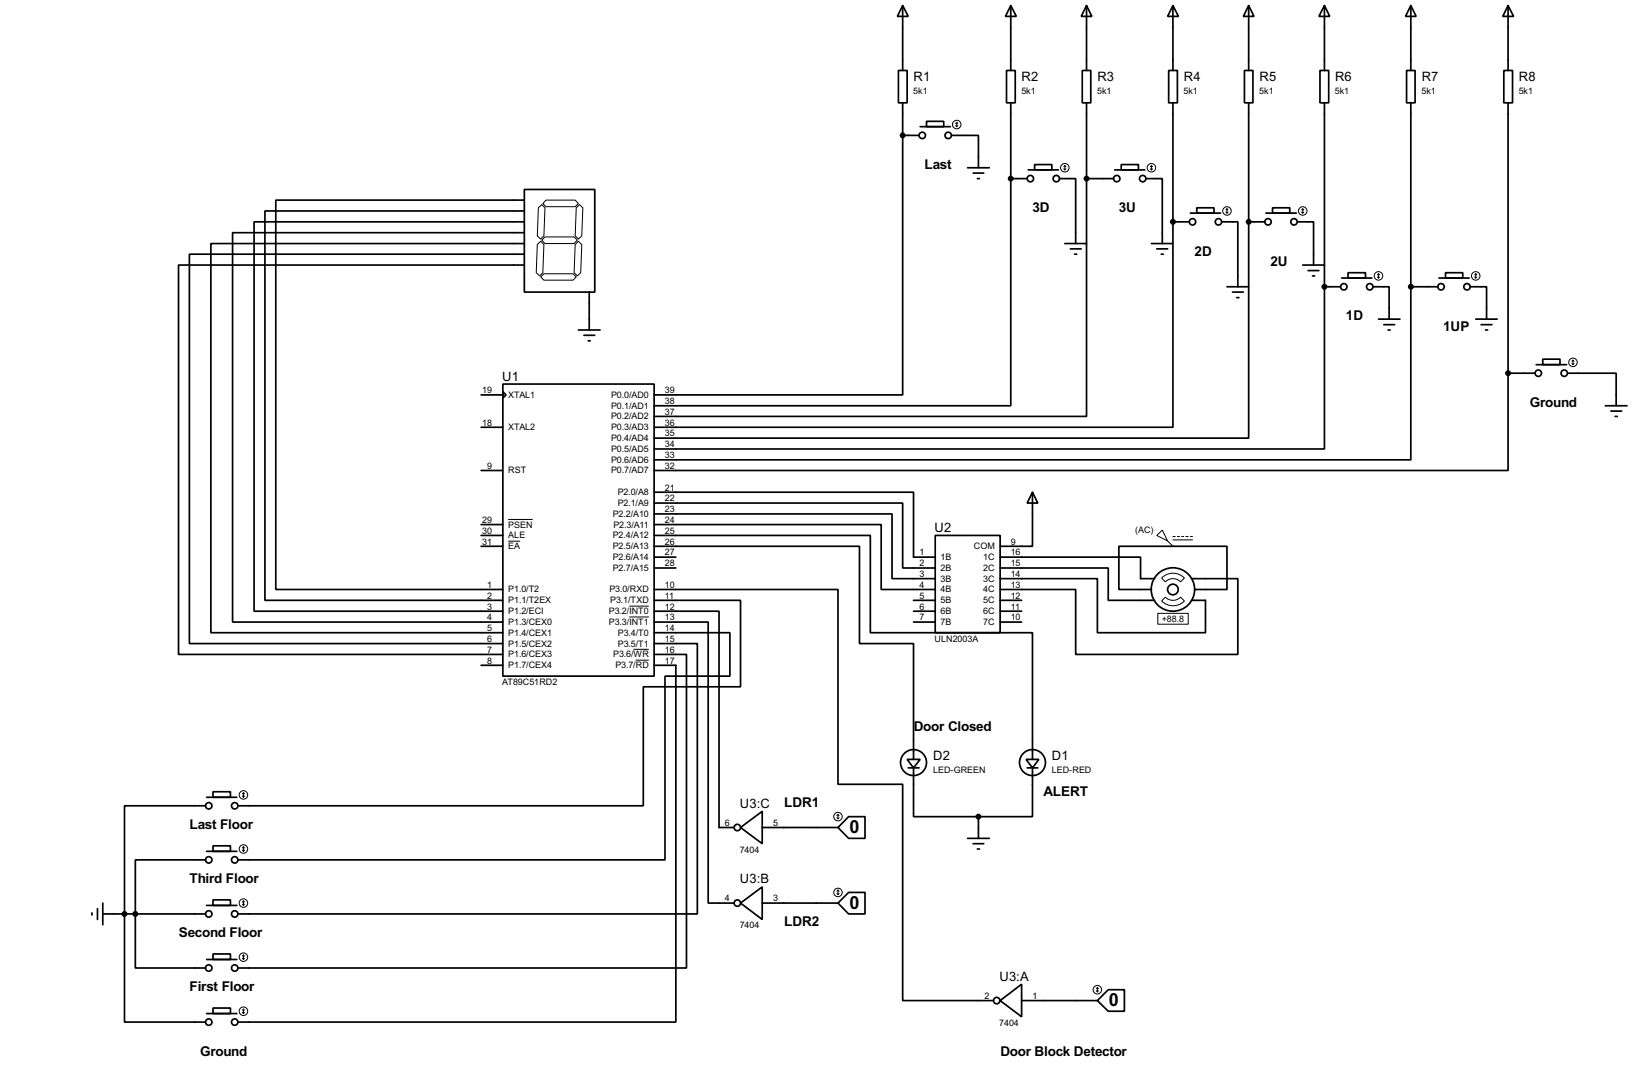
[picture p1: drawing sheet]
<svg xmlns="http://www.w3.org/2000/svg" width="383mm" height="256mm" viewBox="0 0 383 256" stroke-linecap="round" stroke-linejoin="round" font-family="sans-serif">
<g fill="none" stroke="#000" stroke-width=".4">
<path d="M211.1 16.6h2.1v7.6h-2.1zM212.1 1.3l1.3 2.6h-2.5zM212.1 1.3v15.3M236.5 16.6h2.1v7.6h-2.1zM237.5 1.3l1.3 2.6h-2.5zM237.5 1.3v15.3M254.3 16.6h2v7.6h-2zM255.3 1.3l1.3 2.6h-2.5zM255.3 1.3v15.3M274.6 16.6h2.1v7.6h-2.1zM275.6 1.3l1.3 2.6h-2.5zM275.6 1.3v15.3"/>
<path d="M292.4 16.6h2v7.6h-2zM293.4 1.3l1.3 2.6h-2.5zM293.4 1.3v15.3M310.2 16.6h2v7.6h-2zM311.2 1.3l1.3 2.6h-2.6zM311.2 1.3v15.3M330.5 16.6h2v7.6h-2zM331.5 1.3l1.3 2.6h-2.5zM331.5 1.3v15.3M353.4 16.6h2v7.6h-2zM354.4 1.3l1.3 2.6h-2.6zM354.4 1.3v15.3"/>
<path d="M212.1 31.8v61h-58.4M212.1 24.2v7.6M212.1 31.8h3.9M216.2 29.8h7.1M217.7 28.5h4.1v1.3h-4.1zM223.6 31.8h6.3v7.6M227.4 39.4h5.1M237.5 24.2v17.8M241.6 39.9h7.1M243.1 38.7h4.1v1.2h-4.1zM255.3 24.2v17.8M261.9 39.9h7.1"/>
<path d="M263.5 38.7h4v1.2h-4zM275.6 24.2v27.9M293.4 24.2v27.9M311.2 24.2v43.2M331.5 24.2v43.2M354.4 24.2v63.5M123.2 44.5h16.6v24.1h-16.6zM123.2 47h-58.4v91.5h53.4M123.2 49.6h-60.9v91.4h55.9M123.2 52.1h-63.5v91.5h58.5M123.2 54.7h-68.5v91.4h63.5M123.2 57.2h-73.6v91.4h68.6"/>
<path d="M123.2 59.7h-78.7v91.5h73.7M228.7 40.7h2.5M229.7 42h.5M237.5 42v53.3h-83.8M237.5 42h3.9M249 42h3.8v15.2M250.2 57.2h5.1M251.5 58.5h2.6M252.5 59.7h.5M255.3 42v55.8h-101.6M255.3 42h6.4M269.3 42h3.8v15.2"/>
<path d="M270.6 57.2h5M271.8 58.5h2.6M272.9 59.7h.5M275.6 52.1v48.3h-121.9M275.6 52.1h3.9M279.7 50.1h7.1M281.2 48.8h4.1v1.3h-4.1zM287.1 52.1h3.8v15.3M293.4 52.1v50.8h-139.7M293.4 52.1h3.8M297.5 50.1h7.1M299 48.8h4.1v1.3h-4.1z"/>
<path d="M304.9 52.1h3.8v10.2M123.2 62.3h-81.2v91.4h76.2M135.9 77.5h5.1M137.2 78.8h2.6M138.5 68.6v8.9M288.3 67.4h5.1M289.6 68.6h2.6M290.6 69.9h.5M306.1 62.3h5.1M307.4 63.6h2.5M308.4 64.8h.5M311.2 67.4v38.1h-157.5"/>
<path d="M311.2 67.4h3.8M315.3 65.3h7.1M316.8 64.1h4.1v1.2h-4.1zM322.6 67.4h3.8v7.6M323.9 75h5.1M325.2 76.3h2.5M326.2 77.5h.5M331.5 67.4v40.6h-177.8M331.5 67.4h6.4M338.1 65.3h7.1M339.7 64.1h4v1.2h-4zM345.5 67.4h3.8v7.6"/>
<path d="M346.8 75h5M348 76.3h2.6M349.1 77.5h.5M113.1 92.8h5.1M118.2 90.2h35.5v68.6h-35.5zM118.2 92l.7 .8-.7 .7zM138.2 80.1h.5M354.4 87.7v22.8h-200.7M354.4 87.7h6.3M361 85.7h7.1M362.5 84.4h4.1v1.3h-4.1zM368.4 87.7h11.4v7.6"/>
<path d="M377.2 95.3h5.1M378.5 96.6h2.6M379.5 97.8h.5M113.1 100.4h5.1M113.1 110.5h5.1M153.7 115.6h61v15.3h5.1M153.7 118.2h58.4v15.2h7.7M242.6 115.6l1.3 2.6h-2.5zM242.6 115.6v12.7h-7.6M113.1 125.8h5.1M113.1 128.3h5.1M113.1 123.2h5.1"/>
<path d="M153.7 138.5h43.2v45.7h15.2v50.8h21.4M153.7 120.7h55.9v15.2h10.2M153.7 123.2h53.4v15.3h12.7M153.7 125.8h50.8v22.8h38.1v29.8M153.7 128.3h48.3v22.9h12.7v27.2M153.7 133.4h5.1M153.7 130.9h5.1M219.8 125.8h15.2v22.8h-15.2zM235 130.9h33v5h3.3M235 133.4h25.4v7.6h10.9M235 135.9h22.9v12.7h25.4v-7.6h-3.3M270.6 138.5h-7.7v-10.2h25.4v10.2h-7.6"/>
<path d="M280 135.9h10.9v17.8h-38.1v-15.2h-17.8M113.1 156.3h5.1M153.7 141h20.3v20.3h-22.8v28h-95.3M153.7 148.6h17.8v10.2h-15.2v43.2h-100.4M153.7 156.3h5.1v83.8h-102.9M153.7 153.7h7.6v73.7h-105.4M153.7 151.2h10.2v63.5h-108M153.7 146.1h12.7v66h6.1M153.7 143.6h15.3v50.8h3.5M214.7 141h5.1M214.7 143.6h5.1M214.7 146.1h5.1"/>
<path d="M235 141h5.1M235 143.6h5.1M235 146.1h5.1M213.2 178.4h3l-1.5 2zM241.1 178.4h3l-1.5 2zM48.3 189.3h-19v50.8h19M48.6 187.3h7.1M48.6 200h7.1M50.1 186h4.1v1.3h-4.1zM50.1 198.7h4.1v1.3h-4.1zM174 194.4l5.1-3.8v7.6zM179.1 194.4h17.8"/>
<path d="M199.4 191.8h3.9v5.1h-3.9l-2.5-2.5zM213.4 180.4h2.6M214.7 180.4v11.4h15.2M227.4 196.9h5.1M228.7 198.2h2.5M229.7 199.4h.5M229.9 191.8v5.1M241.4 180.4h2.5M242.6 180.4v11.4h-12.7M21.6 214.4v.5M22.9 213.4v2.6M24.2 214.7h24.1"/>
<path d="M24.2 212.1v5.1M48.3 202h-16.5v25.4h16.5M48.6 212.7h7.1M50.1 211.4h4.1v1.3h-4.1zM174 212.1l5.1-3.8v7.7zM179.1 212.1h17.8M196.9 212.1l2.5-2.5h3.9v5.1h-3.9zM48.6 225.4h7.1M48.6 238.1h7.1M50.1 224.1h4.1v1.3h-4.1zM50.1 236.8h4.1v1.3h-4.1zM235 235l5.1-3.8v7.6z"/>
<path d="M240.1 235h17.8M257.9 235l2.5-2.5h3.8v5h-3.8z"/>
<circle cx="216.7" cy="31.8" r=".75"/>
<circle cx="222.8" cy="31.8" r=".75"/>
<circle cx="242.1" cy="42" r=".75"/>
<circle cx="248.2" cy="42" r=".75"/>
<circle cx="262.4" cy="42" r=".75"/>
<circle cx="268.5" cy="42" r=".75"/>
<circle cx="280.2" cy="52.1" r=".75"/>
<circle cx="286.3" cy="52.1" r=".75"/>
<circle cx="297.9" cy="52.1" r=".75"/>
<circle cx="304" cy="52.1" r=".75"/>
<circle cx="315.7" cy="67.4" r=".75"/>
<circle cx="321.8" cy="67.4" r=".75"/>
<circle cx="338.6" cy="67.4" r=".75"/>
<circle cx="344.7" cy="67.4" r=".75"/>
<circle cx="361.4" cy="87.7" r=".75"/>
<circle cx="367.5" cy="87.7" r=".75"/>
<circle cx="275.6" cy="138.5" r="5.1"/>
<circle cx="275.6" cy="138.5" r="1.25"/>
<circle cx="214.6" cy="179.1" r="3.1"/>
<circle cx="242.6" cy="179.1" r="3.1"/>
<circle cx="49" cy="189.3" r=".75"/>
<circle cx="55.1" cy="189.3" r=".75"/>
<circle cx="173.2" cy="194.4" r=".75"/>
<circle cx="49" cy="202" r=".75"/>
<circle cx="49" cy="214.7" r=".75"/>
<circle cx="55.1" cy="202" r=".75"/>
<circle cx="55.1" cy="214.7" r=".75"/>
<circle cx="173.2" cy="212.1" r=".75"/>
<circle cx="49" cy="227.4" r=".75"/>
<circle cx="55.1" cy="227.4" r=".75"/>
<circle cx="234.2" cy="235" r=".75"/>
<circle cx="49" cy="240.1" r=".75"/>
<circle cx="55.1" cy="240.1" r=".75"/>
</g>
<g fill="none" stroke="#000" stroke-width=".23">
<path d="M224.6 29.5l.2 .3M224.8 28.8v1M224.8 28.8l-.2 .2M224.8 28.8l.3 .2M225.1 29.5l-.3 .3M250 39.7l.2 .2M250.2 38.9v1M250.2 38.9l-.2 .3M250.2 38.9l.3 .3M250.5 39.7l-.3 .2M270.3 39.7l.3 .2M270.6 38.9v1"/>
<path d="M270.6 38.9l-.3 .3M270.6 38.9l.2 .3M270.8 39.7l-.2 .2M126.3 57.5l.8-.8 .7 .8-.2 6.6-.8 .7-.8-.7zM126.5 48.8l.8-.7 .8 .7-.3 6.6-.7 .8-.8-.8zM127.3 56.4l.8-.7h6.8l.8 .7-.8 .8h-6.8zM128.3 47h6.9l.7 .8-.7 .8h-6.9l-.7-.8zM135.4 48.8l.8-.7 .8 .7-.3 6.6-.8 .8-.7-.8zM135.9 56.7l.8 .8-.2 6.6-.8 .7-.8-.7 .3-6.6zM288.1 49.8l.2 .3M288.3 49.1v1M288.3 49.1l-.2 .2"/>
<path d="M288.3 49.1l.3 .2M288.6 49.8l-.3 .3M305.9 49.8l.2 .3M306.1 49.1v1M306.1 49.1l-.2 .2M306.1 49.1l.3 .2M306.4 49.8l-.3 .3M127.1 65.1l.7-.8h6.9l.7 .8-.7 .7h-6.9zM323.7 65.1l.2 .2M323.9 64.3v1M323.9 64.3l-.2 .3M323.9 64.3l.3 .3"/>
<path d="M324.2 65.1l-.3 .2M346.5 65.1l.3 .2M346.8 64.3v1M346.8 64.3l-.3 .3M346.8 64.3l.2 .3M347 65.1l-.2 .2M369.4 85.4l.2 .3M369.6 84.6v1.1M369.6 84.6l-.2 .3M369.6 84.6l.3 .3M369.9 85.4l-.3 .3M119.4 127.1h2.8"/>
<path d="M119.4 122h5.8M271.8 125.8l1.3-1.3 1.3 2.6zM273 135.8a3.7 3.7 0 0 1 5.3 0l-.9 .9a2.53 2.53 0 0 0-3.6 0zM274.4 127.1l1.2 1.2M275.6 126h.6M275.6 126.8h4.6M276.7 126h.5M277.7 126h.5M278.7 126h.5M279.7 126h.5M147.9 142.4h4.6M147.9 144.9h4.6"/>
<path d="M148.9 152.5h3.6M149.4 155.1h3.1M272.1 144.1h7.1v2.5h-7.1zM273.8 140.3a2.54 2.54 0 0 0 3.6 0l.9 .9a3.7 3.7 0 0 1-5.3 0zM57 187l.2 .3M57 199.7l.2 .3M57.2 186.2v1.1M57.2 198.9v1.1M57.2 186.2l-.2 .3M57.2 186.2l.3 .3M57.2 198.9l-.2 .3M57.2 198.9l.3 .3"/>
<path d="M57.5 187l-.3 .3M57.5 199.7l-.3 .3M196.7 192.1l.2 .2M196.9 191.3v1M196.9 191.3l.3 .3M196.9 191.3l-.2 .3M197.2 192.1l-.3 .2M57 212.4l.2 .3M57.2 211.6v1.1M57.2 211.6l-.2 .3M57.2 211.6l.3 .3M57.5 212.4l-.3 .3"/>
<path d="M196.7 209.9l.2 .2M196.9 209.1v1M196.9 209.1l.3 .3M196.9 209.1l-.2 .3M197.2 209.9l-.3 .2M57 225.1l.2 .3M57 237.8l.2 .3M57.2 224.3v1.1M57.2 237v1.1M57.2 224.3l-.2 .3M57.2 224.3l.3 .3M57.2 237l-.2 .3"/>
<path d="M57.2 237l.3 .3M57.5 225.1l-.3 .3M57.5 237.8l-.3 .3M257.6 232.7l.3 .3M257.9 232v1M257.9 232l.2 .2M257.9 232l-.3 .2M258.1 232.7l-.2 .3"/>
<circle cx="224.8" cy="29.3" r="1"/>
<circle cx="250.2" cy="39.4" r="1"/>
<circle cx="270.5" cy="39.4" r="1"/>
<circle cx="288.3" cy="49.6" r="1"/>
<circle cx="306.1" cy="49.6" r="1"/>
<circle cx="323.9" cy="64.8" r="1"/>
<circle cx="346.7" cy="64.8" r="1"/>
<circle cx="369.6" cy="85.1" r="1"/>
<circle cx="57.2" cy="186.7" r="1"/>
<circle cx="57.2" cy="199.4" r="1"/>
<circle cx="196.9" cy="191.8" r="1"/>
<circle cx="57.2" cy="212.1" r="1"/>
<circle cx="196.9" cy="209.6" r="1"/>
<circle cx="57.2" cy="237.5" r="1"/>
<circle cx="57.2" cy="224.8" r="1"/>
<circle cx="257.8" cy="232.5" r="1"/>
</g>
<g fill="#000" stroke="#000" stroke-width=".4">
<circle cx="212.1" cy="31.8" r=".5"/>
<circle cx="237.5" cy="42" r=".5"/>
<circle cx="255.3" cy="42" r=".5"/>
<circle cx="275.6" cy="52.1" r=".5"/>
<circle cx="293.4" cy="52.1" r=".5"/>
<circle cx="311.2" cy="67.4" r=".5"/>
<circle cx="331.5" cy="67.4" r=".5"/>
<circle cx="354.3" cy="87.7" r=".5"/>
<circle cx="229.9" cy="191.8" r=".5"/>
<circle cx="29.2" cy="214.7" r=".5"/>
<circle cx="31.8" cy="214.7" r=".5"/>
</g>
<g font-size="4.8">
<text x="199.6" y="195.7">0</text>
<text x="199.6" y="213.5">0</text>
<text x="260.6" y="236.4">0</text>
</g>
<g font-size="3.6">
<text x="217.3" y="39.7">Last</text>
<text x="242.6" y="49.9">3D</text>
<text x="262.9" y="49.9">3U</text>
<text x="280.7" y="60">2D</text>
<text x="298.5" y="62.6">2U</text>
<text x="316.3" y="75.3">1D</text>
<text x="339.1" y="77.8">1UP</text>
<text x="359.5" y="95.6">Ground</text>
<text x="214.7" y="171.8">Door Closed</text>
<text x="184.3" y="189.6">LDR1</text>
<text x="245.2" y="187.1">ALERT</text>
<text x="44.6" y="194.7">Last Floor</text>
<text x="44.6" y="207.4">Third Floor</text>
<text x="42" y="220.1">Second Floor</text>
<text x="184.3" y="217.5">LDR2</text>
<text x="44.6" y="232.8">First Floor</text>
<text x="47.1" y="248">Ground</text>
<text x="235.1" y="248">Door Block Detector</text>
</g>
<g font-size="3.4">
<text x="214.7" y="19.1">R1</text>
<text x="240.1" y="19.1">R2</text>
<text x="257.9" y="19.1">R3</text>
<text x="278.2" y="19.1">R4</text>
<text x="296" y="19.1">R5</text>
<text x="313.7" y="19.1">R6</text>
<text x="334.1" y="19.1">R7</text>
<text x="356.9" y="19.1">R8</text>
<text x="118" y="89.4">U1</text>
<text x="219.6" y="125">U2</text>
<text x="219.3" y="178.6">D2</text>
<text x="247.2" y="178.6">D1</text>
<text x="173.9" y="189.8">U3:C</text>
<text x="173.9" y="207.5">U3:B</text>
<text x="234.9" y="230.4">U3:A</text>
</g>
<g font-size="2.4">
<text x="214.6" y="22.1">5k1</text>
<text x="240" y="22.1">5k1</text>
<text x="257.8" y="22.1">5k1</text>
<text x="278.1" y="22.1">5k1</text>
<text x="295.9" y="22.1">5k1</text>
<text x="313.7" y="22.1">5k1</text>
<text x="334" y="22.1">5k1</text>
<text x="356.9" y="22.1">5k1</text>
<text x="113.3" y="92.4">19</text>
<text x="119.4" y="93.5">XTAL1</text>
<text x="143.6" y="93.5">P0.0/AD0</text>
<text x="156.3" y="92.4">39</text>
<text x="156.3" y="94.9">38</text>
<text x="113.3" y="100">18</text>
<text x="119.4" y="101.1">XTAL2</text>
<text x="143.6" y="96">P0.1/AD1</text>
<text x="143.6" y="98.5">P0.2/AD2</text>
<text x="143.6" y="101.1">P0.3/AD3</text>
<text x="156.3" y="97.4">37</text>
<text x="156.3" y="100">36</text>
<text x="143.6" y="103.6">P0.4/AD4</text>
<text x="143.6" y="106.2">P0.5/AD5</text>
<text x="156.3" y="102.5">35</text>
<text x="156.3" y="105.1">34</text>
<text x="156.3" y="107.6">33</text>
<text x="114.5" y="110.1">9</text>
<text x="119.4" y="111.2">RST</text>
<text x="143.6" y="108.7">P0.6/AD6</text>
<text x="143.6" y="111.2">P0.7/AD7</text>
<text x="156.3" y="110.1">32</text>
<text x="145.1" y="116.3">P2.0/A8</text>
<text x="145.1" y="118.9">P2.1/A9</text>
<text x="156.3" y="115.2">21</text>
<text x="156.3" y="117.8">22</text>
<text x="113.3" y="125.4">30</text>
<text x="113.3" y="122.8">29</text>
<text x="119.4" y="123.9">PSEN</text>
<text x="144" y="121.4">P2.2/A10</text>
<text x="144.1" y="123.9">P2.3/A11</text>
<text x="156.3" y="120.3">23</text>
<text x="156.3" y="122.8">24</text>
<text x="156.3" y="125.4">25</text>
<text x="266.7" y="125.2">(AC)</text>
<text x="113.3" y="127.9">31</text>
<text x="119.4" y="126.5">ALE</text>
<text x="119.4" y="129">EA</text>
<text x="144" y="126.5">P2.4/A12</text>
<text x="144" y="129">P2.5/A13</text>
<text x="144" y="131.6">P2.6/A14</text>
<text x="156.3" y="127.9">26</text>
<text x="156.3" y="130.5">27</text>
<text x="216.1" y="130.5">1</text>
<text x="221" y="131.6">1B</text>
<text x="228.8" y="129">COM</text>
<text x="231" y="131.6">1C</text>
<text x="237.5" y="130.5">16</text>
<text x="237.5" y="127.9">9</text>
<text x="144" y="134.1">P2.7/A15</text>
<text x="156.3" y="133">28</text>
<text x="216.1" y="133">2</text>
<text x="216.1" y="135.5">3</text>
<text x="221" y="134.1">2B</text>
<text x="221" y="136.6">3B</text>
<text x="231" y="134.1">2C</text>
<text x="231" y="136.6">3C</text>
<text x="237.5" y="133">15</text>
<text x="237.5" y="135.5">14</text>
<text x="114.5" y="138.1">1</text>
<text x="114.5" y="140.6">2</text>
<text x="114.5" y="143.2">3</text>
<text x="119.4" y="139.2">P1.0/T2</text>
<text x="119.4" y="141.7">P1.1/T2EX</text>
<text x="143.2" y="139.2">P3.0/RXD</text>
<text x="143.4" y="141.7">P3.1/TXD</text>
<text x="156.3" y="138.1">10</text>
<text x="156.3" y="140.6">11</text>
<text x="156.3" y="143.2">12</text>
<text x="216.1" y="138.1">4</text>
<text x="216.1" y="140.6">5</text>
<text x="216.1" y="143.2">6</text>
<text x="221" y="139.2">4B</text>
<text x="221" y="141.7">5B</text>
<text x="231" y="139.2">4C</text>
<text x="231" y="141.7">5C</text>
<text x="237.5" y="138.1">13</text>
<text x="237.5" y="140.6">12</text>
<text x="237.5" y="143.2">11</text>
<text x="114.5" y="145.7">4</text>
<text x="114.5" y="148.2">5</text>
<text x="119.4" y="144.3">P1.2/ECI</text>
<text x="119.4" y="146.8">P1.3/CEX0</text>
<text x="119.4" y="149.3">P1.4/CEX1</text>
<text x="143.1" y="144.3">P3.2/INT0</text>
<text x="143.1" y="146.8">P3.3/INT1</text>
<text x="145.2" y="149.3">P3.4/T0</text>
<text x="156.3" y="145.7">13</text>
<text x="156.3" y="148.2">14</text>
<text x="216.1" y="145.7">7</text>
<text x="221" y="144.3">6B</text>
<text x="221" y="146.8">7B</text>
<text x="231" y="144.3">6C</text>
<text x="231" y="146.8">7C</text>
<text x="237.5" y="145.7">10</text>
<text x="273" y="146">+88.8</text>
<text x="114.5" y="150.8">6</text>
<text x="114.5" y="153.3">7</text>
<text x="114.5" y="155.9">8</text>
<text x="119.4" y="151.9">P1.5/CEX2</text>
<text x="119.4" y="154.4">P1.6/CEX3</text>
<text x="144.1" y="154.4">P3.6/WR</text>
<text x="145.2" y="151.9">P3.5/T1</text>
<text x="156.3" y="155.9">17</text>
<text x="156.3" y="153.3">16</text>
<text x="156.3" y="150.8">15</text>
<text x="219.6" y="150.7">ULN2003A</text>
<text x="118" y="160.9">AT89C51RD2</text>
<text x="119.4" y="157">P1.7/CEX4</text>
<text x="144.6" y="157">P3.7/RD</text>
<text x="219.2" y="181.6">LED-GREEN</text>
<text x="247.1" y="181.6">LED-RED</text>
<text x="170.4" y="194">6</text>
<text x="181.7" y="194">5</text>
<text x="173.8" y="200.3">7404</text>
<text x="170.4" y="211.7">4</text>
<text x="181.7" y="211.7">3</text>
<text x="173.8" y="218.1">7404</text>
<text x="231.3" y="234.6">2</text>
<text x="242.6" y="234.6">1</text>
<text x="234.8" y="240.9">7404</text>
</g>
</svg>
